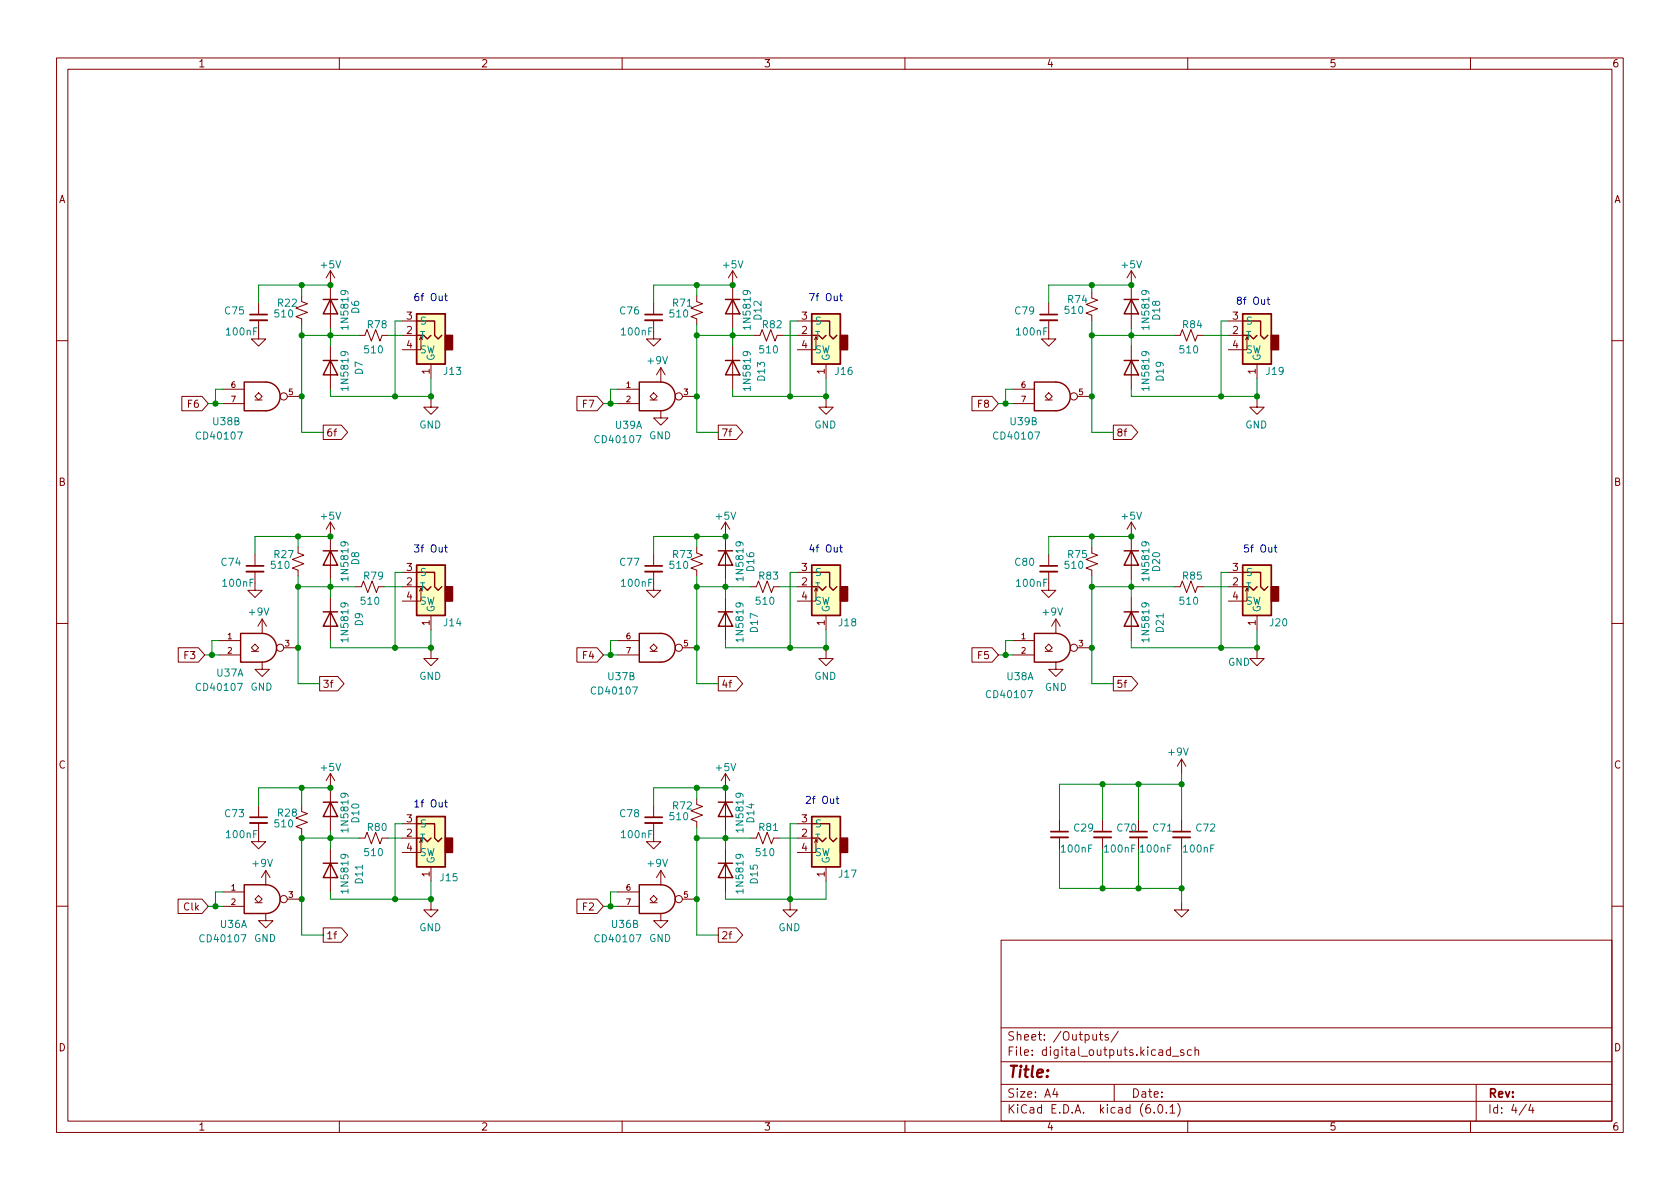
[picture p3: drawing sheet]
<svg xmlns="http://www.w3.org/2000/svg" width="297mm" height="210mm" viewBox="0 0 297 210" stroke-linecap="round" stroke-linejoin="round" font-family="sans-serif">
<g fill="none" stroke="#840000" stroke-width=".18">
<path d="M10 10.2h277v190.1h-277zM12 12.2h273v186.1h-273zM60 10.2v2M110 10.2v2M160 10.2v2M210 10.2v2M260 10.2v2M45.7 56.6v3.3h-1.3l1.3 1.3 1.3-1.3h-1.3M45.7 53.6v2M53.3 52.3v1l1.1 .4-2.1 .8 2.1 .7-2.1 .8 1 .4v1M58.4 47.9v10.1M58.4 47.9l-.7 1.2"/>
<path d="M58.4 47.9l.8 1.2M63.5 59.3h1l.4-1 .8 2 .7-2 .8 2 .4-1h1M71.1 59.3h2.6M71.1 56.8h2.6M115.6 56.6v3.3h-1.3l1.3 1.3 1.2-1.3h-1.2M115.6 53.6v2M123.2 52.3v1l1 .4-2 .8 2 .7-2 .8 1 .4v1M129.5 47.9l-.7 1.2M129.5 47.9v10.1M129.5 47.9l.8 1.2M133.3 59.3h1.1l.3-1 .8 2 .8-2 .7 2 .4-1h1M141 59.3h2.5"/>
<path d="M141 56.8h2.5M185.4 56.6v3.3h-1.3l1.3 1.3 1.3-1.3h-1.3M185.4 53.6v2M193 51.7v1l1.1 .4-2.1 .7 2.1 .8-2.1 .8 1 .3v1.1M200 47.9v10.1M200 47.9l-.7 1.2M200 47.9l.8 1.2M207.6 59.3h1.1l.3-1 .8 2 .8-2 .7 2 .4-1h1M217.2 59.3h2.5M217.2 56.8h2.5M10 60.2h2M32.2 70.1h3.5l1.1 1.3-1.1 1.2h-3.5z"/>
<path d="M39.4 68.8h3.8M39.4 71.4h3.8M45.1 70.1l.6-.6 .7 .6-.7 .6zM45.1 70.7h1.3M50.8 70.1h2.5M57.1 75.2h3.3l1.1 1.2-1.1 1.3h-3.3zM58.4 61.2v7.6M74.7 60.1l-.3-.5v2.2h-3.3M76.2 70.7v1.3h-1.3l1.3 1.3 1.3-1.3h-1.3M76.2 64.4v2.5M102 70.1h3.6l1.1 1.3-1.1 1.2h-3.6zM109.2 68.8h3.8"/>
<path d="M109.2 71.4h3.8M114.9 70.1l.7-.6 .6 .6-.6 .6zM114.9 70.7h1.3M116.8 72.6v1.3h-1.2l1.2 1.3 1.3-1.3h-1.3M116.8 65v2.6M116.8 65l-.7 1.3M116.8 65l.8 1.3M120.6 70.1h2.6M127 75.2h3.2l1.1 1.2-1.1 1.3h-3.2zM129.5 61.2v7.6M144.5 60.1l-.2-.5v2.2h-3.3M146 70.7v1.3h-1.2l1.2 1.3 1.3-1.3h-1.3"/>
<path d="M146 64.4v2.5M171.9 70.1h3.5l1.1 1.3-1.1 1.2h-3.5zM179.1 68.8h3.8M179.1 71.4h3.8M184.8 70.1l.6-.6 .7 .6-.7 .6zM184.8 70.7h1.3M190.5 70.1h2.5M196.8 75.2h3.3l1.1 1.2-1.1 1.3h-3.3zM200 61.2v7.6M220.7 60.1l-.2-.5v2.2h-3.3M222.2 70.7v1.3h-1.2l1.2 1.3 1.3-1.3h-1.3M222.2 64.4v2.5"/>
<path d="M285 60.2h2M45.1 98v2.1M52.7 96.8v1l1 .4-2 .7 2 .8-2 .8 1 .3v1M58.4 92.3v10.2M58.4 92.3l-.7 1.3M58.4 92.3l.8 1.3M115.6 98v2.1M123.2 96.8v1l1 .4-2 .7 2 .8-2 .8 1 .3v1M128.3 92.3l-.8 1.3M128.3 92.3v10.2M128.3 92.3l.7 1.3M185.4 98v2.1"/>
<path d="M193 96.8v1l1.1 .4-2.1 .7 2.1 .8-2.1 .8 1 .3v1M200 92.3v10.2M200 92.3l-.7 1.3M200 92.3l.8 1.3M10 110.2h2M31.5 114.5h3.6l1.1 1.3-1.1 1.3h-3.6zM38.7 113.3h3.8M38.7 115.8h3.8M44.4 114.5l.7-.6 .6 .6-.6 .7zM44.4 115.2h1.3M45.1 101.1v3.3h-1.3l1.3 1.3 1.3-1.3h-1.3M46.4 117.1v1.3h-1.3l1.3 1.2 1.2-1.2h-1.2"/>
<path d="M46.4 109.5l-.8 1.2M46.4 109.5v2.5M46.4 109.5l.7 1.2M50.2 114.5h2.5M56.5 119.6h3.2l1.1 1.3-1.1 1.3h-3.2zM58.4 105.7v7.6M62.9 103.8h1l.4-1.1 .7 2.1 .8-2.1 .7 2.1 .4-1h1M71.1 103.8h2.6M71.1 101.2h2.6M74.7 104.5l-.3-.5v2.3h-3.3M76.2 115.2v1.3h-1.3l1.3 1.2 1.3-1.2h-1.3M76.2 108.8v2.6"/>
<path d="M102 114.5h3.6l1.1 1.3-1.1 1.3h-3.6zM109.2 113.3h3.8M109.2 115.8h3.8M114.9 114.5l.7-.6 .6 .6-.6 .7zM114.9 115.2h1.3M115.6 101.1v3.3h-1.3l1.3 1.3 1.2-1.3h-1.2M120.6 114.5h2.6M127 119.6h3.2l1.1 1.3-1.1 1.3h-3.2zM128.3 105.7v7.6M132.7 103.8h1l.4-1.1 .8 2.1 .7-2.1 .8 2.1 .4-1h1M141 103.8h2.5M141 101.2h2.5"/>
<path d="M144.5 104.5l-.2-.5v2.3h-3.3M146 115.2v1.3h-1.2l1.2 1.2 1.3-1.2h-1.3M146 108.8v2.6M171.9 114.5h3.5l1.1 1.3-1.1 1.3h-3.5zM179.1 113.3h3.8M179.1 115.8h3.8M184.8 114.5l.6-.6 .7 .6-.7 .7zM184.8 115.2h1.3M185.4 101.1v3.3h-1.3l1.3 1.3 1.3-1.3h-1.3M186.7 117.1v1.3h-1.3l1.3 1.2 1.3-1.2h-1.3M186.7 109.5l-.8 1.2M186.7 109.5v2.5"/>
<path d="M186.7 109.5l.8 1.2M190.5 114.5h2.5M196.8 119.6h3.3l1.1 1.3-1.1 1.3h-3.3zM200 105.7v7.6M207.6 103.8h1.1l.3-1.1 .8 2.1 .8-2.1 .7 2.1 .4-1h1M217.2 103.8h2.5M217.2 101.2h2.5M220.7 104.5l-.2-.5v2.3h-3.3M222.2 115.2v1.3h-1.2l1.2 1.2 1.3-1.2h-1.3M222.2 108.8v2.6M285 110.2h2M58.4 136.8v10.1"/>
<path d="M58.4 136.8l-.7 1.2M58.4 136.8l.8 1.2M128.3 136.8v10.1M128.3 136.8l-.8 1.2M128.3 136.8l.7 1.2M208.9 134.2l-.7 1.3M208.9 134.2v2.6M208.9 134.2l.8 1.3M31.5 159h4.2l1.1 1.3-1.1 1.2h-4.2zM39.4 157.7h3.8M45.1 159l.6-.6 .7 .6-.7 .6zM45.1 159.6h1.3"/>
<path d="M45.7 145.5v3.3h-1.3l1.3 1.3 1.3-1.3h-1.3M45.7 142.5v2M47 153.9l-.8 1.3M47 153.9v2.6M47 153.9l.8 1.3M50.8 159h2.5M53.3 142.5v1l1.1 .4-2.1 .7 2.1 .8-2.1 .8 1 .4v1M58.4 150.1v7.6M63.5 148.2h1l.4-1 .8 2 .7-2 .8 2 .4-1h1M71.1 148.2h2.6M71.1 145.7h2.6M74.7 149l-.3-.5v2.2h-3.3"/>
<path d="M76.2 159.6v1.3h-1.3l1.3 1.3 1.3-1.3h-1.3M76.2 153.3v2.5M102 159h3.6l1.1 1.3-1.1 1.2h-3.6zM109.2 157.7h3.8M114.9 159l.7-.6 .6 .6-.6 .6zM114.9 159.6h1.3M115.6 145.5v3.3h-1.3l1.3 1.3 1.2-1.3h-1.2M115.6 142.5v2M116.8 153.9l-.7 1.3M116.8 153.9v2.6M116.8 153.9l.8 1.3M120.6 159h2.6"/>
<path d="M123.2 141.2v1l1 .4-2 .8 2 .7-2 .8 1 .4v1M128.3 150.1v7.6M132.7 148.2h1l.4-1 .8 2 .7-2 .8 2 .4-1h1M139.7 159.6v1.3h-1.3l1.3 1.3 1.3-1.3h-1.3M141 148.2h2.5M141 145.7h2.5M144.5 149l-.2-.5v2.2h-3.3M146 153.3v2.5M187.3 145v2.1M187.3 148.1v2M194.9 145v2.1M194.9 148.1v2"/>
<path d="M201.3 145v2.1M201.3 148.1v2M208.9 159.6v1.3h1.3l-1.3 1.3-1.3-1.3h1.3M208.9 145v2.1M208.9 148.1v2M10 160.2h2M39.4 160.3h3.8M47 161.5v1.3h-1.3l1.3 1.3 1.3-1.3h-1.3M57.1 164.1h3.3l1.1 1.2-1.1 1.3h-3.3zM109.2 160.3h3.8M116.8 161.5v1.3h-1.2l1.2 1.3 1.3-1.3h-1.3M127 164.1h3.2l1.1 1.2-1.1 1.3h-3.2z"/>
<path d="M177 166.3h108v32h-108zM285 160.2h2M60 198.3v2M110 198.3v2M160 198.3v2M177 194.8h108M177 191.8h108M177 187.8h108M177 181.8h108M186.5 192.5l-.4 1h1M186.9 193v1M194.4 182.9h.5"/>
<path d="M194.6 182.4v1.3l.3 .2M195.9 183l-.3-.1-.2 .2v.3l.5 .1v.4h-.5M197 191.8v3M197.7 182.4l-1.3 1.9M204.1 196.7v.1M204.9 195.4l.2-.1a.81 .81 0 0 1 .6 .7 .81 .81 0 0 1-.3 .8h-.2a.81 .81 0 0 1-.6-.6 .81 .81 0 0 1 .3-.8zM206.2 196.7v.1M206.9 195.8l.4-.5v1.5M206.9 196.8h.8M206.9 185.7l-.4-.1-.3 .3v.4l.2 .3h.5M206.9 185.1v1.5M207.3 186.8h1.1"/>
<path d="M208.2 195.1a1.72 1.72 0 0 1 0 2.3M209.3 185.7l-.4-.1-.2 .2 .1 .3 .5 .1v.4h-.6M210 198.3v2M210.6 185.7l-.4-.1-.3 .3v.4l.2 .3h.5M211.3 185.8l.2-.2 .4 .1v.9M211.3 185.1v1.5M260 198.3v2M261 191.8v6.5M269.9 195.3l-1.3 1.9M270.6 195.3l-.3 1h.9M271 195.8v1"/>
<circle cx="50.2" cy="70.1" r=".63"/>
<circle cx="120" cy="70.1" r=".63"/>
<circle cx="189.9" cy="70.1" r=".63"/>
<circle cx="49.5" cy="114.5" r=".63"/>
<circle cx="120" cy="114.5" r=".63"/>
<circle cx="189.9" cy="114.5" r=".63"/>
<circle cx="50.2" cy="159" r=".63"/>
<circle cx="120" cy="159" r=".63"/>
</g>
<g fill="none" stroke="#840000" stroke-width=".25">
<path d="M57.1 53h2.6M58.4 53l1.3 2.5h-2.6zM73.7 55.5h5v8.9h-5zM73.7 59.3h1.2l.7 .6 .6-.6M73.7 56.8h3.1v2.5l.7 .6 .6-.6M128.3 53h2.5M129.5 53l1.3 2.5h-2.5zM143.5 55.5h5.1v8.9h-5.1zM143.5 59.3h1.3l.6 .6 .6-.6M143.5 56.8h3.2v2.5l.6 .6 .7-.6M198.8 53h2.5M200 53l1.3 2.5h-2.5z"/>
<path d="M219.7 55.5h5.1v8.9h-5.1zM219.7 59.3h1.3l.6 .6 .6-.6M219.7 56.8h3.2v2.5l.6 .6 .7-.6M43.2 67.6h3.8a2.54 2.54 0 0 1 2.5 2.5 2.54 2.54 0 0 1-2.5 2.5h-3.8zM57.1 63.7h2.6M58.4 63.7l1.3 2.6h-2.6zM113 67.6h3.8a2.54 2.54 0 0 1 2.6 2.5 2.54 2.54 0 0 1-2.6 2.5h-3.8zM128.3 63.7h2.5M129.5 63.7l1.3 2.6h-2.5zM182.9 67.6h3.8a2.54 2.54 0 0 1 2.5 2.5 2.54 2.54 0 0 1-2.5 2.5h-3.8zM198.8 63.7h2.5M200 63.7l1.3 2.6h-2.5z"/>
<path d="M57.1 97.4h2.6M58.4 97.4l1.3 2.5h-2.6zM73.7 99.9h5v8.9h-5zM127 97.4h2.5M128.3 97.4l1.2 2.5h-2.5zM143.5 99.9h5.1v8.9h-5.1zM198.8 97.4h2.5M200 97.4l1.3 2.5h-2.5zM219.7 99.9h5.1v8.9h-5.1zM42.5 112h3.9a2.54 2.54 0 0 1 2.5 2.5 2.54 2.54 0 0 1-2.5 2.6h-3.9zM57.1 108.2h2.6M58.4 108.2l1.3 2.5h-2.6z"/>
<path d="M73.7 103.8h1.2l.7 .6 .6-.6M73.7 101.2h3.1v2.6l.7 .6 .6-.6M113 112h3.8a2.54 2.54 0 0 1 2.6 2.5 2.54 2.54 0 0 1-2.6 2.6h-3.8zM127 108.2h2.5M128.3 108.2l1.2 2.5h-2.5zM143.5 103.8h1.3l.6 .6 .6-.6M143.5 101.2h3.2v2.6l.6 .6 .7-.6M182.9 112h3.8a2.54 2.54 0 0 1 2.5 2.5 2.54 2.54 0 0 1-2.5 2.6h-3.8zM198.8 108.2h2.5M200 108.2l1.3 2.5h-2.5zM219.7 103.8h1.3l.6 .6 .6-.6M219.7 101.2h3.2v2.6l.6 .6 .7-.6"/>
<path d="M43.2 156.5h3.8a2.54 2.54 0 0 1 2.5 2.5 2.54 2.54 0 0 1-2.5 2.5h-3.8zM57.1 152.6h2.6M57.1 141.9h2.6M58.4 152.6l1.3 2.6h-2.6zM58.4 141.9l1.3 2.5h-2.6zM73.7 144.4h5v8.9h-5zM73.7 148.2h1.2l.7 .6 .6-.6M73.7 145.7h3.1v2.5l.7 .6 .6-.6M113 156.5h3.8a2.54 2.54 0 0 1 2.6 2.5 2.54 2.54 0 0 1-2.6 2.5h-3.8zM127 152.6h2.5M127 141.9h2.5M128.3 152.6l1.2 2.6h-2.5z"/>
<path d="M128.3 141.9l1.2 2.5h-2.5zM143.5 144.4h5.1v8.9h-5.1zM143.5 148.2h1.3l.6 .6 .6-.6M143.5 145.7h3.2v2.5l.6 .6 .7-.6"/>
</g>
<path d="M44.2 56.6h3M114 56.6h3.1M183.9 56.6h3M43.6 101.1h3M114 101.1h3.1M183.9 101.1h3M44.2 145.5h3M114 145.5h3.1M185.8 148.1h3M193.4 148.1h3.1M199.8 148.1h3M207.4 148.1h3" fill="none" stroke="#840000" stroke-width=".33"/>
<path d="M44.2 55.6h3M114 55.6h3.1M183.9 55.6h3M43.6 100.1h3M114 100.1h3.1M183.9 100.1h3M44.2 144.5h3M114 144.5h3.1M185.8 147.1h3M193.4 147.1h3.1M199.8 147.1h3M207.4 147.1h3" fill="none" stroke="#840000" stroke-width=".3"/>
<g fill="#ffffc2" stroke="#ffffc2" stroke-width=".18">
<path d="M73.7 144.4h5v8.9h-5z"/>
<path d="M73.7 55.5h5v8.9h-5z"/>
<path d="M73.7 99.9h5v8.9h-5z"/>
<path d="M143.5 144.4h5.1v8.9h-5.1z"/>
<path d="M219.7 99.9h5.1v8.9h-5.1z"/>
<path d="M143.5 99.9h5.1v8.9h-5.1z"/>
<path d="M143.5 55.5h5.1v8.9h-5.1z"/>
<path d="M219.7 55.5h5.1v8.9h-5.1z"/>
</g>
<g fill="#840000" stroke="#840000" stroke-width=".25">
<path d="M78.7 148.2h1.3v2.5h-1.3z"/>
<path d="M78.7 59.3h1.3v2.5h-1.3z"/>
<path d="M78.7 103.8h1.3v2.5h-1.3z"/>
<path d="M148.6 148.2h1.3v2.5h-1.3z"/>
<path d="M224.8 103.8h1.3v2.5h-1.3z"/>
<path d="M148.6 103.8h1.3v2.5h-1.3z"/>
<path d="M148.6 59.3h1.3v2.5h-1.3z"/>
<path d="M224.8 59.3h1.3v2.5h-1.3z"/>
</g>
<g fill="none" stroke="#0000c2" stroke-width=".18">
<path d="M78.6 52.3h.5M78.8 51.9v1.1l.3 .2M148.5 52.3h.4M148.6 51.9v1.1l.3 .2M224 53h.5M224.2 52.5v1.1l.3 .2M78.6 96.8h.5M78.8 96.4v1l.3 .2M148.5 96.8h.4M148.6 96.4v1l.3 .2M225.3 96.8h.5M225.5 96.4v1l.3 .2"/>
<path d="M78.6 141.9h.5M78.8 141.4v1.1l.3 .2M147.8 141.2h.5M148 140.8v1.1l.3 .2"/>
</g>
<g fill="none" stroke="#008400" stroke-width=".18">
<path d="M53.3 57.4v19h3.8M53.3 50.4v1.9M53.3 59.3h10.2M58.4 50.4h-12.7v3.2M58.4 58v3.2M68.6 59.3h2.5M71.1 56.8h-1.3v13.3M123.2 50.4v1.9M123.2 57.4v19h3.8M123.2 59.3h10.1M129.5 50.4h-13.9v3.2M129.5 58v3.2"/>
<path d="M138.4 59.3h2.6M141 56.8h-1.3v13.3M193 56.8v19.6h3.8M193 50.4v1.3M193 59.3h14.6M200 50.4h-14.6v3.2M200 58v3.2M212.7 59.3h4.5M217.2 56.8h-1.3v13.3M36.8 71.4h2.6M39.4 68.8h-1.3v2.6M58.4 68.8v1.3h17.8"/>
<path d="M76.2 66.9v3.8M106.7 71.4h2.5M109.2 68.8h-1.3v2.6M129.5 68.8v1.3h16.5M146 66.9v3.8M176.5 71.4h2.6M179.1 68.8h-1.3v2.6M200 68.8v1.3h22.2M222.2 66.9v3.8M52.7 94.9v1.9M58.4 94.9h-13.3v3.1M123.2 94.9v1.9"/>
<path d="M128.3 94.9h-12.7v3.1M193 94.9v1.9M200 94.9h-14.6v3.1M36.2 115.8h2.5M38.7 113.3h-1.2v2.5M52.7 103.8h10.2M52.7 101.8v19.1h3.8M58.4 102.5v3.2M58.4 113.3v1.2h17.8M67.9 103.8h3.2M71.1 101.2h-1.3v13.3M76.2 111.4v3.8"/>
<path d="M106.7 115.8h2.5M109.2 113.3h-1.3v2.5M123.2 101.8v19.1h3.8M123.2 103.8h9.5M128.3 102.5v3.2M128.3 113.3v1.2h17.7M137.8 103.8h3.2M141 101.2h-1.3v13.3M146 111.4v3.8M176.5 115.8h2.6M179.1 113.3h-1.3v2.5M193 103.8h14.6"/>
<path d="M193 101.8v19.1h3.8M200 113.3v1.2h22.2M200 102.5v3.2M212.7 103.8h4.5M217.2 101.2h-1.3v13.3M222.2 111.4v3.8M53.3 139.3v3.2M58.4 139.3h-12.7v3.2M123.2 139.3v1.9M128.3 139.3h-12.7v3.2M194.9 138.7v6.3M201.3 138.7v6.3"/>
<path d="M208.9 138.7h-21.6v6.3M208.9 136.8v8.2M39.4 157.7h-1.3v2.6M53.3 147.6v17.7h3.8M53.3 148.2h10.2M58.4 146.9v3.2M58.4 157.7v1.3h17.8M68.6 148.2h2.5M71.1 145.7h-1.3v13.3M76.2 155.8v3.8M109.2 157.7h-1.3v2.6M123.2 146.3v19h3.8"/>
<path d="M123.2 148.2h9.5M128.3 146.9v3.2M137.8 148.2h3.2M141 145.7h-1.3v13.9M146 155.8v3.2h-17.7v-1.3M187.3 150.1v7h21.6M194.9 150.1v7M201.3 150.1v7M208.9 150.1v9.5M36.8 160.3h2.6M106.7 160.3h2.5"/>
</g>
<g fill="#008400" stroke="#008400" stroke-width=".18">
<circle cx="53.3" cy="159" r=".46"/>
<circle cx="53.3" cy="139.3" r=".46"/>
<circle cx="53.3" cy="148.2" r=".46"/>
<circle cx="38.1" cy="160.3" r=".46"/>
<circle cx="58.4" cy="148.2" r=".46"/>
<circle cx="58.4" cy="139.3" r=".46"/>
<circle cx="58.4" cy="50.4" r=".46"/>
<circle cx="53.3" cy="59.3" r=".46"/>
<circle cx="58.4" cy="59.3" r=".46"/>
<circle cx="53.3" cy="50.4" r=".46"/>
<circle cx="38.1" cy="71.4" r=".46"/>
<circle cx="53.3" cy="70.1" r=".46"/>
<circle cx="69.8" cy="70.1" r=".46"/>
<circle cx="76.2" cy="159" r=".46"/>
<circle cx="69.8" cy="159" r=".46"/>
<circle cx="123.2" cy="114.5" r=".46"/>
<circle cx="128.3" cy="148.2" r=".46"/>
<circle cx="128.3" cy="139.3" r=".46"/>
<circle cx="107.9" cy="115.8" r=".46"/>
<circle cx="129.5" cy="50.4" r=".46"/>
<circle cx="129.5" cy="59.3" r=".46"/>
<circle cx="128.3" cy="94.9" r=".46"/>
<circle cx="123.2" cy="94.9" r=".46"/>
<circle cx="76.2" cy="70.1" r=".46"/>
<circle cx="123.2" cy="70.1" r=".46"/>
<circle cx="123.2" cy="59.3" r=".46"/>
<circle cx="123.2" cy="50.4" r=".46"/>
<circle cx="107.9" cy="71.4" r=".46"/>
<circle cx="58.4" cy="94.9" r=".46"/>
<circle cx="52.7" cy="94.9" r=".46"/>
<circle cx="76.2" cy="114.5" r=".46"/>
<circle cx="69.8" cy="114.5" r=".46"/>
<circle cx="52.7" cy="114.5" r=".46"/>
<circle cx="58.4" cy="103.8" r=".46"/>
<circle cx="52.7" cy="103.8" r=".46"/>
<circle cx="37.5" cy="115.8" r=".46"/>
<circle cx="194.9" cy="157.1" r=".46"/>
<circle cx="123.2" cy="139.3" r=".46"/>
<circle cx="107.9" cy="160.3" r=".46"/>
<circle cx="123.2" cy="148.2" r=".46"/>
<circle cx="123.2" cy="159" r=".46"/>
<circle cx="139.7" cy="159" r=".46"/>
<circle cx="200" cy="103.8" r=".46"/>
<circle cx="215.9" cy="114.5" r=".46"/>
<circle cx="222.2" cy="114.5" r=".46"/>
<circle cx="193" cy="103.8" r=".46"/>
<circle cx="193" cy="94.9" r=".46"/>
<circle cx="177.8" cy="115.8" r=".46"/>
<circle cx="193" cy="114.5" r=".46"/>
<circle cx="200" cy="94.9" r=".46"/>
<circle cx="146" cy="114.5" r=".46"/>
<circle cx="139.7" cy="114.5" r=".46"/>
<circle cx="146" cy="70.1" r=".46"/>
<circle cx="139.7" cy="70.1" r=".46"/>
<circle cx="128.3" cy="103.8" r=".46"/>
<circle cx="123.2" cy="103.8" r=".46"/>
<circle cx="222.2" cy="70.1" r=".46"/>
<circle cx="200" cy="59.3" r=".46"/>
<circle cx="193" cy="59.3" r=".46"/>
<circle cx="177.8" cy="71.4" r=".46"/>
<circle cx="200" cy="50.4" r=".46"/>
<circle cx="193" cy="50.4" r=".46"/>
<circle cx="215.9" cy="70.1" r=".46"/>
<circle cx="193" cy="70.1" r=".46"/>
<circle cx="194.9" cy="138.7" r=".46"/>
<circle cx="208.9" cy="138.7" r=".46"/>
<circle cx="201.3" cy="138.7" r=".46"/>
<circle cx="208.9" cy="157.1" r=".46"/>
<circle cx="201.3" cy="157.1" r=".46"/>
</g>
<text font-size="2.8" fill="#840000" x="178" y="190.6">Title:</text>
<g font-size="2.1" fill="#840000">
<text x="178" y="184">Sheet: /Outputs/</text>
<text x="178" y="186.7">File: digital_outputs.kicad_sch</text>
<text x="178" y="196.9">KiCad E.D.A. kicad (6.0.1)</text>
<text x="178" y="194.1">Size: A4</text>
<text x="200" y="194.1">Date:</text>
<text x="263" y="194.1">Rev:</text>
<text x="263" y="196.9">Id: 4/4</text>
</g>
<g font-size="1.8" fill="#840000">
<text x="35" y="11.9">1</text>
<text x="85" y="11.9">2</text>
<text x="135" y="11.9">3</text>
<text x="185" y="11.9">4</text>
<text x="235" y="11.9">5</text>
<text x="285" y="11.9">6</text>
<text x="10.3" y="35.9">A</text>
<text x="285.3" y="35.9">A</text>
<text x="71.9" y="59">2</text>
<text x="71.9" y="56.5">3</text>
<text x="141.7" y="59">2</text>
<text x="141.7" y="56.5">3</text>
<text x="217.9" y="59">2</text>
<text x="217.9" y="56.5">3</text>
<text x="71.9" y="61.6">4</text>
<text x="141.7" y="61.6">4</text>
<text x="217.9" y="61.6">4</text>
<text x="75.9" y="66.1" transform="rotate(-90 75.9 66.1)">1</text>
<text x="145.8" y="66.1" transform="rotate(-90 145.8 66.1)">1</text>
<text x="222" y="66.1" transform="rotate(-90 222 66.1)">1</text>
<text x="33.3" y="72.1">F6</text>
<text x="57.6" y="77.2">6f</text>
<text x="103.2" y="72.1">F7</text>
<text x="127.5" y="77.2">7f</text>
<text x="173" y="72.1">F8</text>
<text x="197.3" y="77.2">8f</text>
<text x="10.3" y="85.9">B</text>
<text x="285.3" y="85.9">B</text>
<text x="71.9" y="101">3</text>
<text x="141.7" y="101">3</text>
<text x="217.9" y="101">3</text>
<text x="71.9" y="103.5">2</text>
<text x="71.9" y="106">4</text>
<text x="141.7" y="103.5">2</text>
<text x="141.7" y="106">4</text>
<text x="217.9" y="103.5">2</text>
<text x="217.9" y="106">4</text>
<text x="75.9" y="110.6" transform="rotate(-90 75.9 110.6)">1</text>
<text x="145.8" y="110.6" transform="rotate(-90 145.8 110.6)">1</text>
<text x="222" y="110.6" transform="rotate(-90 222 110.6)">1</text>
<text x="32.7" y="116.5">F3</text>
<text x="103.2" y="116.5">F4</text>
<text x="173" y="116.5">F5</text>
<text x="57" y="121.6">3f</text>
<text x="127.5" y="121.6">4f</text>
<text x="197.3" y="121.6">5f</text>
<text x="10.3" y="135.9">C</text>
<text x="285.3" y="135.9">C</text>
<text x="71.9" y="147.9">2</text>
<text x="71.9" y="145.4">3</text>
<text x="141.7" y="147.9">2</text>
<text x="141.7" y="145.4">3</text>
<text x="71.9" y="150.5">4</text>
<text x="75.9" y="155" transform="rotate(-90 75.9 155)">1</text>
<text x="141.7" y="150.5">4</text>
<text x="145.8" y="155" transform="rotate(-90 145.8 155)">1</text>
<text x="32.6" y="161">Clk</text>
<text x="103.2" y="161">F2</text>
<text x="57.6" y="166.1">1f</text>
<text x="127.5" y="166.1">2f</text>
<text x="10.3" y="185.9">D</text>
<text x="285.3" y="185.9">D</text>
<text x="35" y="199.9">1</text>
<text x="85" y="199.9">2</text>
<text x="135" y="199.9">3</text>
<text x="185" y="199.9">4</text>
<text x="235" y="199.9">5</text>
<text x="285" y="199.9">6</text>
</g>
<g font-size="1.8" fill="#008484">
<text x="56.8" y="47.4">+5V</text>
<text x="127.9" y="47.4">+5V</text>
<text x="198.4" y="47.4">+5V</text>
<text x="188.9" y="53.6">R74</text>
<text x="39.8" y="55.6">C75</text>
<text x="40.2" y="59.3">100nF</text>
<text x="48.7" y="56.1">510</text>
<text x="49.2" y="54.2">R22</text>
<text x="61.6" y="57.9" transform="rotate(-90 61.6 57.9)">1N5819</text>
<text x="63.5" y="55.4" transform="rotate(-90 63.5 55.4)">D6</text>
<text x="65.1" y="58">R78</text>
<text x="74.2" y="59.9">T</text>
<text x="74.2" y="57.4">S</text>
<text x="109.7" y="55.6">C76</text>
<text x="110" y="59.3">100nF</text>
<text x="118.5" y="56.1">510</text>
<text x="119" y="54.2">R71</text>
<text x="132.7" y="57.9" transform="rotate(-90 132.7 57.9)">1N5819</text>
<text x="134.6" y="56.5" transform="rotate(-90 134.6 56.5)">D12</text>
<text x="134.9" y="58">R82</text>
<text x="144" y="59.9">T</text>
<text x="144" y="57.4">S</text>
<text x="179.5" y="55.6">C79</text>
<text x="179.9" y="59.3">100nF</text>
<text x="188.4" y="55.5">510</text>
<text x="203.2" y="57.9" transform="rotate(-90 203.2 57.9)">1N5819</text>
<text x="205.1" y="56.5" transform="rotate(-90 205.1 56.5)">D18</text>
<text x="209.2" y="58">R84</text>
<text x="220.2" y="59.9">T</text>
<text x="220.2" y="57.4">S</text>
<text x="64.6" y="62.5">510</text>
<text x="74.2" y="62.5">SW</text>
<text x="76.8" y="63.9" transform="rotate(-90 76.8 63.9)">G</text>
<text x="114.6" y="64.4">+9V</text>
<text x="134.4" y="62.5">510</text>
<text x="144" y="62.5">SW</text>
<text x="146.7" y="63.9" transform="rotate(-90 146.7 63.9)">G</text>
<text x="208.7" y="62.5">510</text>
<text x="220.2" y="62.5">SW</text>
<text x="222.9" y="63.9" transform="rotate(-90 222.9 63.9)">G</text>
<text x="61.6" y="68.7" transform="rotate(-90 61.6 68.7)">1N5819</text>
<text x="64.1" y="66.2" transform="rotate(-90 64.1 66.2)">D7</text>
<text x="78.5" y="66.3">J13</text>
<text x="132.7" y="68.7" transform="rotate(-90 132.7 68.7)">1N5819</text>
<text x="135.3" y="67.3" transform="rotate(-90 135.3 67.3)">D13</text>
<text x="147.7" y="66.3">J16</text>
<text x="203.2" y="68.7" transform="rotate(-90 203.2 68.7)">1N5819</text>
<text x="205.7" y="67.3" transform="rotate(-90 205.7 67.3)">D19</text>
<text x="223.9" y="66.3">J19</text>
<text x="35" y="77.7">CD40107</text>
<text x="37.7" y="75.2">U38B</text>
<text x="74.1" y="75.8">GND</text>
<text x="108.9" y="75.8">U39A</text>
<text x="114.7" y="77.7">GND</text>
<text x="144" y="75.8">GND</text>
<text x="176" y="77.7">CD40107</text>
<text x="178.7" y="75.2">U39B</text>
<text x="220.2" y="75.8">GND</text>
<text x="105.5" y="78.4">CD40107</text>
<text x="56.8" y="91.9">+5V</text>
<text x="126.7" y="91.9">+5V</text>
<text x="198.4" y="91.9">+5V</text>
<text x="39.2" y="100">C74</text>
<text x="48.1" y="100.6">510</text>
<text x="48.5" y="98.7">R27</text>
<text x="63.5" y="99.9" transform="rotate(-90 63.5 99.9)">D8</text>
<text x="74.2" y="101.8">S</text>
<text x="109.7" y="100">C77</text>
<text x="118.5" y="100.6">510</text>
<text x="119" y="98.7">R73</text>
<text x="133.3" y="100.9" transform="rotate(-90 133.3 100.9)">D16</text>
<text x="144" y="101.8">S</text>
<text x="179.5" y="100">C80</text>
<text x="188.4" y="100.6">510</text>
<text x="188.9" y="98.7">R75</text>
<text x="205.1" y="100.9" transform="rotate(-90 205.1 100.9)">D20</text>
<text x="220.2" y="101.8">S</text>
<text x="39.5" y="103.8">100nF</text>
<text x="61.6" y="102.4" transform="rotate(-90 61.6 102.4)">1N5819</text>
<text x="63.9" y="106.9">510</text>
<text x="64.4" y="102.5">R79</text>
<text x="74.2" y="104.4">T</text>
<text x="74.2" y="106.9">SW</text>
<text x="110" y="103.8">100nF</text>
<text x="131.4" y="102.4" transform="rotate(-90 131.4 102.4)">1N5819</text>
<text x="133.8" y="106.9">510</text>
<text x="134.3" y="102.5">R83</text>
<text x="144" y="104.4">T</text>
<text x="144" y="106.9">SW</text>
<text x="179.9" y="103.8">100nF</text>
<text x="203.2" y="102.4" transform="rotate(-90 203.2 102.4)">1N5819</text>
<text x="208.7" y="106.9">510</text>
<text x="209.2" y="102.5">R85</text>
<text x="220.2" y="104.4">T</text>
<text x="220.2" y="106.9">SW</text>
<text x="44.1" y="108.8">+9V</text>
<text x="61.6" y="113.2" transform="rotate(-90 61.6 113.2)">1N5819</text>
<text x="64.1" y="110.6" transform="rotate(-90 64.1 110.6)">D9</text>
<text x="76.8" y="108.3" transform="rotate(-90 76.8 108.3)">G</text>
<text x="78.5" y="110.7">J14</text>
<text x="131.4" y="113.2" transform="rotate(-90 131.4 113.2)">1N5819</text>
<text x="134" y="111.7" transform="rotate(-90 134 111.7)">D17</text>
<text x="146.7" y="108.3" transform="rotate(-90 146.7 108.3)">G</text>
<text x="148.4" y="110.7">J18</text>
<text x="184.5" y="108.8">+9V</text>
<text x="203.2" y="113.2" transform="rotate(-90 203.2 113.2)">1N5819</text>
<text x="205.7" y="111.7" transform="rotate(-90 205.7 111.7)">D21</text>
<text x="222.9" y="108.3" transform="rotate(-90 222.9 108.3)">G</text>
<text x="224.6" y="110.7">J20</text>
<text x="38.4" y="119.6">U37A</text>
<text x="217.1" y="117.7">GND</text>
<text x="35" y="122.2">CD40107</text>
<text x="44.3" y="122.1">GND</text>
<text x="74.1" y="120.2">GND</text>
<text x="104.8" y="122.8">CD40107</text>
<text x="107.6" y="120.3">U37B</text>
<text x="144" y="120.2">GND</text>
<text x="174.7" y="123.4">CD40107</text>
<text x="178.1" y="120.3">U38A</text>
<text x="184.7" y="122.2">GND</text>
<text x="56.8" y="136.3">+5V</text>
<text x="126.7" y="136.3">+5V</text>
<text x="206.7" y="133.6">+9V</text>
<text x="119" y="143.1">R72</text>
<text x="39.8" y="144.5">C73</text>
<text x="40.2" y="148.2">100nF</text>
<text x="48.7" y="146.3">510</text>
<text x="49.2" y="144.4">R28</text>
<text x="61.6" y="146.8" transform="rotate(-90 61.6 146.8)">1N5819</text>
<text x="63.5" y="145.4" transform="rotate(-90 63.5 145.4)">D10</text>
<text x="65.1" y="146.9">R80</text>
<text x="74.2" y="148.8">T</text>
<text x="74.2" y="146.3">S</text>
<text x="109.7" y="144.5">C78</text>
<text x="110" y="148.2">100nF</text>
<text x="118.5" y="145">510</text>
<text x="131.4" y="146.8" transform="rotate(-90 131.4 146.8)">1N5819</text>
<text x="133.3" y="145.4" transform="rotate(-90 133.3 145.4)">D14</text>
<text x="134.3" y="146.9">R81</text>
<text x="144" y="148.8">T</text>
<text x="144" y="146.3">S</text>
<text x="190" y="147">C29</text>
<text x="197.6" y="147">C70</text>
<text x="203.9" y="147">C71</text>
<text x="211.6" y="147">C72</text>
<text x="44.8" y="153.3">+9V</text>
<text x="64.6" y="151.4">510</text>
<text x="74.2" y="151.4">SW</text>
<text x="76.8" y="152.8" transform="rotate(-90 76.8 152.8)">G</text>
<text x="77.9" y="155.8">J15</text>
<text x="114.6" y="153.3">+9V</text>
<text x="133.8" y="151.4">510</text>
<text x="144" y="151.4">SW</text>
<text x="146.7" y="152.8" transform="rotate(-90 146.7 152.8)">G</text>
<text x="148.4" y="155.2">J17</text>
<text x="187.8" y="150.7">100nF</text>
<text x="195.4" y="150.7">100nF</text>
<text x="201.8" y="150.7">100nF</text>
<text x="209.4" y="150.7">100nF</text>
<text x="61.6" y="157.6" transform="rotate(-90 61.6 157.6)">1N5819</text>
<text x="64.1" y="156.2" transform="rotate(-90 64.1 156.2)">D11</text>
<text x="131.4" y="157.6" transform="rotate(-90 131.4 157.6)">1N5819</text>
<text x="134" y="156.2" transform="rotate(-90 134 156.2)">D15</text>
<text x="35.6" y="166.6">CD40107</text>
<text x="39" y="164.1">U36A</text>
<text x="44.9" y="166.6">GND</text>
<text x="74.1" y="164.7">GND</text>
<text x="105.5" y="166.6">CD40107</text>
<text x="108.2" y="164.1">U36B</text>
<text x="114.7" y="166.6">GND</text>
<text x="137.6" y="164.7">GND</text>
</g>
<g font-size="1.8" fill="#0000c2">
<text x="73" y="53.2">6f Out</text>
<text x="142.9" y="53.2">7f Out</text>
<text x="218.4" y="53.9">8f Out</text>
<text x="73" y="97.7">3f Out</text>
<text x="142.9" y="97.7">4f Out</text>
<text x="219.7" y="97.7">5f Out</text>
<text x="73" y="142.8">1f Out</text>
<text x="142.2" y="142.1">2f Out</text>
</g>
<g font-size="1.4" fill="#840000">
<text x="40.9" y="68.6">6</text>
<text x="40.9" y="71.1">7</text>
<text x="51" y="69.8">5</text>
<text x="110.7" y="68.6">1</text>
<text x="110.7" y="71.1">2</text>
<text x="120.9" y="69.8">3</text>
<text x="180.6" y="68.6">6</text>
<text x="180.6" y="71.1">7</text>
<text x="190.7" y="69.8">5</text>
<text x="40.2" y="113">1</text>
<text x="110.7" y="113">6</text>
<text x="180.6" y="113">1</text>
<text x="40.2" y="115.6">2</text>
<text x="50.4" y="114.3">3</text>
<text x="110.7" y="115.6">7</text>
<text x="120.9" y="114.3">5</text>
<text x="180.6" y="115.6">2</text>
<text x="190.7" y="114.3">3</text>
<text x="40.9" y="157.5">1</text>
<text x="40.9" y="160">2</text>
<text x="51" y="158.7">3</text>
<text x="110.7" y="157.5">6</text>
<text x="110.7" y="160">7</text>
<text x="120.9" y="158.7">5</text>
</g>
</svg>
